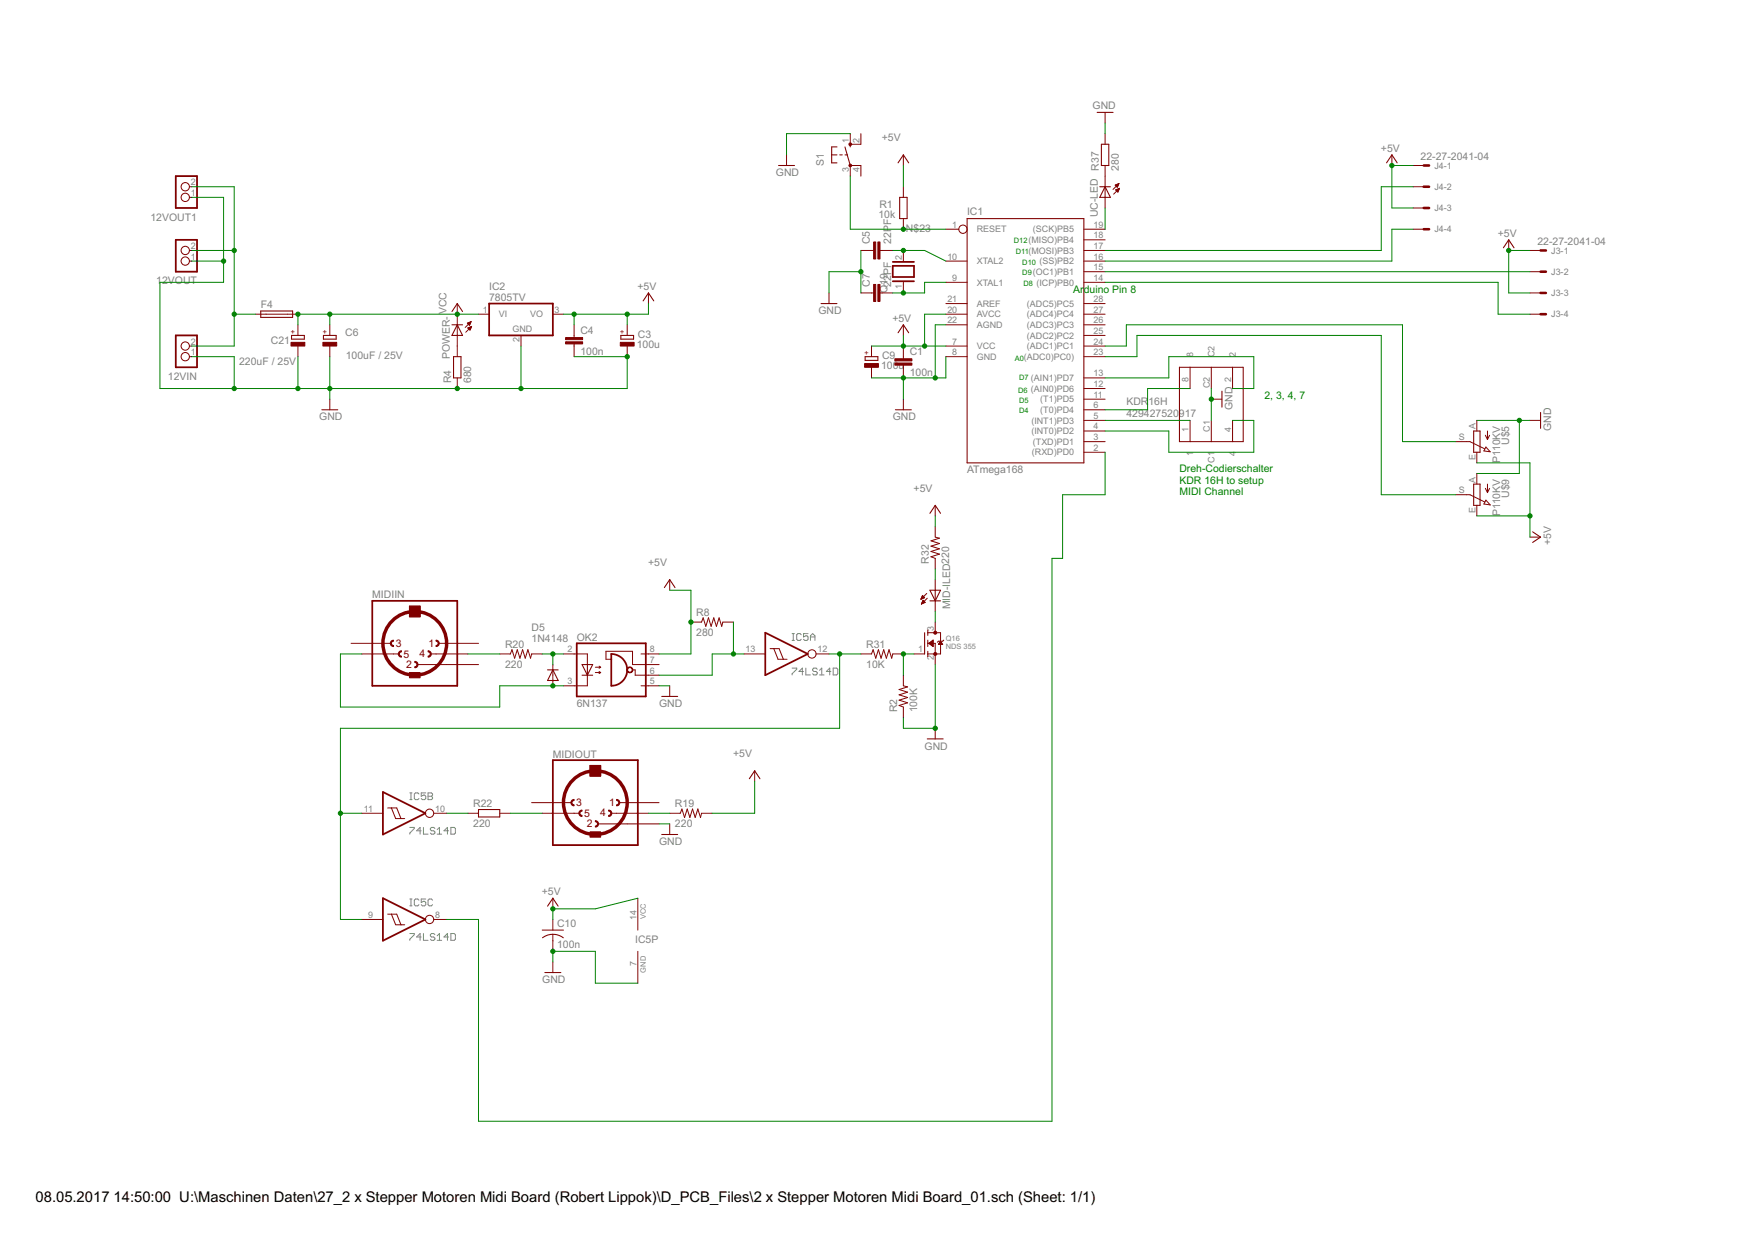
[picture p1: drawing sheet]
<svg xmlns="http://www.w3.org/2000/svg" width="420mm" height="297mm" viewBox="0 0 420 297" stroke-linecap="round" stroke-linejoin="round" font-family="sans-serif">
<g fill="none" stroke="#808080" stroke-width=".24">
<path d="M189.4 159.8h1.1v.3l-1.1 1v.3M189.4 153.2h.6M189.4 151.5h.6M189.7 151.5v1.7M191.6 151.8l-.3-.3h-.5l-.3 .3v1.1l.3 .3h.5l.3-.3M192.7 159.8v1.6h1.1M193.2 151.5h-1v.8l.5-.2h.3l.2 .2v.6l-.2 .3h-.6l-.2-.3M193.8 153.2v-1.1l.5-.6 .6 .6v1.1M193.8 152.3h1.1M199.2 159.8h.9l.2 .3v1l-.2 .3h-.9zM192.2 160.6h-1.1l.8-.8v1.6M195.4 160.1l-.2-.3h-.6l-.3 .5 .3 .3h.6l.2 .3v.2l-.2 .3h-.6l-.3-.3"/>
<path d="M196 161.4h1.1M196 160.3l.5-.5v1.6M198.7 160.6h-1.1l.8-.8v1.6M98 197.9h1.1v.2l-1.1 1.1v.3M98 191.2h.5M98 189.6h.5M98.3 189.6v1.6M100.2 189.9l-.3-.3h-.5l-.3 .3v1.1l.3 .2h.5l.3-.2M100.7 198.7h-1.1l.9-.8v1.6M101.3 197.9v1.6h1.1M101.8 189.6h-1.1v.8l.8-.2 .3 .2v.6l-.3 .2h-.5l-.3-.2M102.4 189.6h.8l.2 .3v.3l-.2 .2 .2 .3v.3l-.2 .2h-.8z"/>
<path d="M102.4 190.4h.8M104 198.1l-.3-.2h-.5l-.3 .2v.3l.3 .3h.5l.3 .3v.2l-.3 .3h-.5l-.3-.3M104.5 199.5h1.1M104.5 198.4l.6-.5v1.6M107.3 198.7h-1.1l.8-.8v1.6M107.8 197.9h.8l.3 .2v1.1l-.3 .3h-.8zM98 216.6h.5M98 215h.5M98.3 215v1.6M100.2 215.3l-.3-.3h-.5l-.3 .3v1.1l.3 .2h.5l.3-.2M101.8 215h-1.1v.8l.8-.2 .3 .2v.6l-.3 .2h-.5l-.3-.2M103.4 215.3l-.2-.3h-.6l-.2 .3v1.1l.2 .2h.6l.2-.2"/>
<path d="M98 223.3h1.1v.2l-1.1 1.1v.3M100.7 224.1h-1.1l.9-.8v1.6M101.3 223.3v1.6h1.1M104 223.5l-.3-.2h-.5l-.3 .2v.3l.3 .3h.5l.3 .5-.3 .3h-.5l-.3-.3M104.5 223.8l.6-.5v1.6M104.5 224.9h1.1M107.3 224.1h-1.1l.8-.8v1.6M107.8 223.3h.8l.3 .2v1.1l-.3 .3h-.8z"/>
</g>
<g fill="none" stroke="#800000" stroke-width=".25">
<path d="M186.2 39.6h3.8M200.2 35.1h-1.3v3.8h1.3M202.1 35.1l1.2 4.5M203.3 34.5v.6M214.8 38.9l1.2-1.9 1.3 1.9M262.4 26.9h3.8M263.4 34.5h1.8v5.1h-1.8zM331.6 38.9l1.2-1.9 1.3 1.9M215.1 47.2h1.8v5.1h-1.8zM231.3 52.3h27.9v58.4h-27.9zM263 44.7h2.5M264.3 44.7l1.2 2.5h-2.5z"/>
<path d="M359.5 59.3l1.3-1.9 1.3 1.9M62.4 74.4h7.6v1.5h-7.6zM108.1 77.7h2.5M108.1 74.5l1.2-1.9 1.3 1.9M109.3 77.7l1.3 2.5h-2.5zM153.8 72l1.3-1.9 1.2 1.9M196.3 72.6h3.9M214.8 79.6l1.2-1.9 1.3 1.9M69.7 80.2h3.1v.9h-3.1zM77 98h3.8M77.3 80.2h3.1v.9h-3.1zM108.5 85.3h1.7v5.1h-1.7z"/>
<path d="M148.5 80.2h3v.9h-3zM206.9 85.3h3v.9h-3zM214.1 98h3.8M282 87.8h15.3v17.8h-15.3zM292.2 93.6v3.8M368.4 98.6v3.8M352.4 103.1h1.5v5.1h-1.5zM352.4 115.8h1.5v5.1h-1.5zM222.4 122.8l1.2-1.9 1.3 1.9M366.5 127.2l1.9 1.3-1.9 1.2M139.2 158.9h2.5l-1.2 2.6zM140.5 158.9v2.6"/>
<path d="M158.9 140.5l1.2-1.9 1.3 1.9M221.1 151.3v5.1M221.9 150.7v1.3M221.9 153.1v1.5M221.9 155.8v1.2M222.4 141.2h2.5l-1.3 2.5zM222.4 143.7h2.5M130.9 160.2h2.6M132.2 160.2l1.3 2.6h-2.6zM139.2 161.5h2.5M158.2 166.6h3.9M221.7 176.7h3.9"/>
<path d="M114.4 193.6h5.1v1.8h-5.1zM158.2 199.6h3.9M179.2 186.2l1.3-1.9 1.2 1.9M130.9 216.7l1.3-1.9 1.3 1.9M129.7 222.4h5M130.3 232.6h3.8M132.2 223.4l1.6 .4 .9 .5M132.2 223.5l-1 .1-1.5 .7"/>
</g>
<g fill="none" stroke="#800000" stroke-width=".24">
<path d="M188.1 37v2.6M198.9 37h1.3M200.8 37h.6M202.1 37h.6M203.3 32v2.5h2.6v-2.5M216 37v2.6M264.3 26.9v2.5M264.3 32v2.5M264.3 39.6v10.1M332.8 37v2.6M337.9 39.6h2.6M45.3 59.9h.5"/>
<path d="M45.3 44.7h.5M45.3 47.2h.5M203.3 42.1v-2.5h2.6v2.5M205.9 59.9h3M210.4 59.9h3.1M216 44.7v2.5M216 52.3v2.5M216 59.9v2.5M226.2 54.8h3.1M259.2 54.8h5.1M259.2 57.4h5.1M259.2 59.9h5.1"/>
<path d="M266.7 44.3l.9-.4-.4 .9zM266.7 44.3h.7M266.8 45.4l.5 .5M266.8 45.4h.7M266.8 44.4h.5M266.8 44.2h.6M266.9 45.5h.6M267 44.6h.3M267 45.7h.4M267.1 44.7h.1M267.1 45.3h.5M267.1 44.1h.4"/>
<path d="M267.2 45.8h.2M267.3 45.9h.1M267.4 45.2h.3M267.4 44h.1M267.6 43.9l-1.4 1.4M267.7 45.1h.1M267.7 45l-1.4 1.4M267.7 45l-.4 .9M267.7 45l-.9 .4M337.9 54.8h2.6M337.9 44.7h2.6M337.9 49.7h2.6"/>
<path d="M360.8 57.4v2.5M365.9 59.9h2.5M45.3 62.4h.5M61.1 75.1h10.1M71.2 77.7v2.5M78.9 77.7v2.5M109.3 72.6v12.7M111.8 77.3l.8-.4-.3 .9zM111.8 77.4h.7M111.8 77.3h.7M111.9 78.5h.7M112 77.5h.4"/>
<path d="M112 78.6h.5M112.1 78.3h.5M112.1 77.6h.3M112.1 77.1h.5M112.2 78.7h.3M112.2 77.7h.1M112.3 78.8h.2M112.4 78.2h.3M112.4 77h.2M112.6 76.9l-1.3 1.4M112.7 78.1h.1M112.8 78.1l-1.4 1.4"/>
<path d="M112.8 78.1l-.4 .9-.5-.6M112.8 78.1l-.9 .3M114.4 75.1h2.6M132.2 75.1h2.5M137.3 77.7v3M150 77.7v2.5M155.1 70.1v2.5M198.2 70.1v2.5M205.9 70.1h3M210.4 70.1h3.1M216 67.5v2.6M216 77.7v2.5"/>
<path d="M226.2 72.6h5.1M226.2 75.1h5.1M226.2 77.7h5.1M226.2 62.4h5.1M226.2 67.5h5.1M259.2 72.6h5.1M259.2 75.1h5.1M259.2 77.7h5.1M259.2 62.4h5.1M259.2 65h5.1M259.2 67.5h5.1M365.9 75.1h2.5"/>
<path d="M365.9 65h2.5M365.9 70.1h2.5M45.3 82.8h.5M45.3 85.3h.5M71.2 82.8v2.5M78.9 82.8v2.5M78.9 95.5v2.5M109.3 90.4v2.5M124.6 80.2v2.6M137.3 82.3v3M150 82.8v2.5M208.4 82.8v2.5"/>
<path d="M208.4 87.8v2.6M216 82.8v3M216 87.3v3.1M216 95.5v2.5M226.2 82.8h5.1M226.2 85.3h5.1M259.2 80.2h5.1M259.2 82.8h5.1M259.2 85.3h5.1M259.2 90.4h5.1M259.2 92.9h5.1M259.2 95.5h5.1"/>
<path d="M259.2 98h5.1M284.6 87.8v5.1M289.7 95.5h2.5M289.7 87.8v5.1M294.7 87.8v5.1M259.2 100.5h5.1M259.2 103.1h5.1M259.2 105.6h5.1M259.2 108.2h5.1M284.6 100.5v5.1M289.7 100.5v5.1M294.7 100.5v5.1"/>
<path d="M348.1 105.6h3.4l3.5 1.8M348.1 118.3h3.4l3.5 1.8M353.2 100.5v2.6M353.2 108.2v2.5M353.2 113.2v2.6M355.2 104.1l.5 1M355.2 116.8l.5 1M355.3 106.9l1.1 1.2-1.5-.3zM355.3 119.6l1.1 1.2-1.5-.3zM355.7 103.1v2M355.7 115.8v2M356.2 104.1l-.5 1"/>
<path d="M356.2 116.8l-.5 1M365.9 100.5h2.5M160.1 138.6v2.6M223.6 125.9v2.6l1.1 .2-2.1 .6 2.1 .7-2.1 .6 2.1 .7-2.1 .6 2.1 .6-2.1 .7 1 .3v2.6M223.6 120.9v2.5M223.6 138.6v7.6M353.2 120.9v2.5M365.9 128.5h2.5M83.9 153.9h9.6M86.5 156.4h8.9M97.9 145h2.6v2.5h-2.6zM99.8 158.9h14.6"/>
<path d="M103 156.4h8.9M104.9 153.9h9.5M119.5 156.4h2.5l.4-1 .7 2 .6-2 .6 2 .7-2 .6 2 .6-2 .7 2 .2-1h2.6M132.2 158.9v5.1M134.7 156.4h5.8v2.5M142.4 159.6h1.2M143.3 159.3l.3 .3M143.6 159.6l-.3 .2M146.2 157.7h-1.3v-1.9h6.4v3.1h6.3M153.3 156.4h4.3M165.2 148.8h2.6l.3-1 .7 2 .6-2 .7 2 .6-2 .6 2 .7-2 .6 2 .2-1h2.6M177.9 156.4h5.1"/>
<path d="M184.1 155.1h2.2l1 2.6M185 155.1l1.1 2.6h2.1M195.1 156.4h3.1M205.9 156.4h2.5l.4-1 .6 2 .7-2 .6 2 .6-2 .7 2 .6-2 .6 2 .3-1h2.5M218.6 156.4h2.5M220.2 143.3h.2M220.3 143.1h.4M220.3 143h.7M220.3 144.5h.1M220.4 144.3h.3M220.4 142.9h.6M220.5 142.8h.4"/>
<path d="M220.5 144.2h.4M220.5 142.6h.3M220.5 144.1h.7M220.6 142.5h.1M220.6 144h.5M220.6 142.4l.5 .5-.9 .4zM220.6 143.8h.4M220.7 143.7h.2M220.7 143.6h.1M220.7 143.6l-.4 .9M220.7 143.6l.5 .5-.9 .4M221.6 141.9l-1.4 1.4"/>
<path d="M221.7 143.1l-1.4 1.4M221.9 151.3h3v5.1h-3M221.9 153.9h1.7v5M222.1 153.9l1-.8v1.5zM222.3 154h.8M222.3 153.7h.8M222.4 154.1h.7M222.4 153.6h.7M222.6 154.2h.5M222.6 153.5h.5M222.8 153.4h.3M222.8 154.3h.3"/>
<path d="M222.9 154.5h.2M222.9 153.3h.2M223.1 154.6h.1M223.1 153.1h.1M223.6 148.8v2.5M224.5 154h.8M224.6 153.9h.6M224.7 153.7h.5M224.7 153.6h.4M224.8 153.5h.2M224.9 153.4l.5 .7h-1zM225.7 153.1l-.3 .3h-1l-.2 .2"/>
<path d="M140.5 161.5v2.5h-5.8M142.4 160.8h1.2M143.3 160.6l.3 .2M143.6 160.8l-.3 .3M151.3 160.2h.6v1.3h.6M152.7 161.5h4.9M153.3 164h4.3M160.1 164v2.6M216 161.5v2.5l1 .3-2 .6 2 .6-2 .7 2 .6-2 .6 2 .7-2 .6 1 .4v2.5M223.6 174.2v2.5M86.5 194.5h5.1M92.7 193.2h2.2l1 2.6"/>
<path d="M93.6 193.2l1 2.6h2.2M103.7 194.5h3.1M111.9 194.5h2.5M119.5 194.5h2.5M127.1 192h9.6M129.7 194.5h8.9M141.1 183.1h2.5v2.5h-2.5zM143 197h14.6M146.2 194.5h8.9M148.1 192h9.5M160.1 197v2.6M160.1 194.5h2.6l.4-1 .6 2 .6-2 .7 2 .6-2 .6 2 .7-2 .6 2 .3-1h2.5"/>
<path d="M180.5 184.3v2.6M86.5 219.9h5.1M92.7 218.6h2.2l1 2.6M93.6 218.6l1 2.6h2.2M103.7 219.9h3.1M132.2 214.8v2.6M132.2 219.9v2.5M152.5 214.8v7.6M132.2 223.5v4M132.2 230.1v2.5M152.5 227.5v7.6"/>
<circle cx="44.3" cy="59.9" r=".99"/>
<circle cx="44.3" cy="47.2" r=".99"/>
<circle cx="44.3" cy="44.7" r=".99"/>
<circle cx="230.3" cy="54.8" r=".99"/>
<circle cx="44.3" cy="62.4" r=".99"/>
<circle cx="44.3" cy="85.3" r=".99"/>
<circle cx="44.3" cy="82.8" r=".99"/>
<circle cx="194.2" cy="156.4" r=".99"/>
<circle cx="102.7" cy="194.5" r=".99"/>
<circle cx="102.7" cy="219.9" r=".99"/>
</g>
<g fill="#800000" stroke="#800000" stroke-width=".24">
<path d="M214 86.8h4.1v.5h-4.1z"/>
<path d="M214 85.8h4.1v.5h-4.1z"/>
<path d="M77.2 81.9h3.3v.9h-3.3z"/>
<path d="M148.3 81.9h3.3v.9h-3.3z"/>
<path d="M135.3 81.7h4v.6h-4z"/>
<path d="M135.3 80.7h4v.5h-4z"/>
<path d="M97.9 145h2.6v2.5h-2.6z"/>
<path d="M97.9 160.8h2.6v1.3h-2.6z"/>
<path d="M141.1 183.1h2.5v2.5h-2.5z"/>
<path d="M141.1 198.9h2.5v1.3h-2.5z"/>
<path d="M209.9 57.9h.5v4h-.5z"/>
<path d="M208.9 57.9h.5v4h-.5z"/>
<path d="M209.9 68h.5v4.1h-.5z"/>
<path d="M208.9 68h.5v4.1h-.5z"/>
<path d="M206.8 87h3.3v.8h-3.3z"/>
<path d="M69.6 81.9h3.3v.9h-3.3z"/>
</g>
<g fill="none" stroke="#800000" stroke-width=".42">
<path d="M42 42.1h5.1v7.6h-5.1zM42 57.4h5.1v7.6h-5.1zM117 72.6h15.2v7.6h-15.2zM213.5 63.6h5.1v2.7h-5.1zM213.5 62.6h5.1M213.5 67.3h5.1M42 80.2h5.1v7.6h-5.1zM89 143.7h20.3v20.3h-20.3zM137.9 153.9h16.5v12.7h-16.5zM146.2 156.4a3.8 3.8 0 0 1 3.8 3.8 3.8 3.8 0 0 1-3.8 3.8zM183 151.3l10.2 5.1-10.2 5.1zM91.6 189.4l10.1 5.1-10.1 5.1z"/>
<path d="M132.2 181.8h20.3v20.3h-20.3zM91.6 214.8l10.1 5.1-10.1 5.1z"/>
</g>
<g fill="#800000" stroke="#800000" stroke-width=".24">
<path d="M150.1 159.8a.72 .72 0 0 1 1.1 0 .72 .72 0 0 1-.4 1.1 .72 .72 0 0 1-.9-.7h.2a.56 .56 0 0 1 .8-.5 .56 .56 0 0 1 .1 1 .56 .56 0 0 1-.9-.3v-.2h-.2z" fill-rule="evenodd"/>
<path d="M95.5 155.9l.5-.3v.3a.51 .51 0 0 0-.5 .5 .51 .51 0 0 0 .5 .5v.3a.76 .76 0 0 1-.7-.5 .76 .76 0 0 1 .2-.8z" fill-rule="evenodd"/>
<path d="M104.3 153.1a.76 .76 0 0 1 .7 .8 .76 .76 0 0 1-.7 .7v-.2a.51 .51 0 0 0 .5-.5 .51 .51 0 0 0-.5-.5z" fill-rule="evenodd"/>
<path d="M93.6 153.3l.5-.2v.3a.51 .51 0 0 0-.5 .5 .51 .51 0 0 0 .5 .5v.2a.76 .76 0 0 1-.7-.4 .76 .76 0 0 1 .2-.9z" fill-rule="evenodd"/>
<path d="M99.2 158.2a.76 .76 0 0 1 .8 .7 .76 .76 0 0 1-.8 .8v-.3a.51 .51 0 0 0 .5-.5 .51 .51 0 0 0-.5-.5z" fill-rule="evenodd"/>
<path d="M102.4 155.6a.76 .76 0 0 1 .7 .8 .76 .76 0 0 1-.7 .8v-.3a.51 .51 0 0 0 .5-.5 .51 .51 0 0 0-.5-.5z" fill-rule="evenodd"/>
<path d="M138.6 194l.6-.3v.3a.51 .51 0 0 0-.5 .5 .51 .51 0 0 0 .5 .5v.3a.77 .77 0 0 1-.7-.5 .77 .77 0 0 1 .1-.8z" fill-rule="evenodd"/>
<path d="M147.4 191.2a.76 .76 0 0 1 .8 .8 .76 .76 0 0 1-.8 .7v-.2a.51 .51 0 0 0 .6-.5 .51 .51 0 0 0-.6-.5z" fill-rule="evenodd"/>
<path d="M136.7 191.4l.6-.2v.3a.51 .51 0 0 0-.5 .5 .51 .51 0 0 0 .5 .5v.2a.77 .77 0 0 1-.7-.5 .77 .77 0 0 1 .1-.8z" fill-rule="evenodd"/>
<path d="M142.4 196.3a.76 .76 0 0 1 .7 .7 .76 .76 0 0 1-.7 .8v-.3a.51 .51 0 0 0 .5-.5 .51 .51 0 0 0-.5-.5z" fill-rule="evenodd"/>
<path d="M145.5 193.7a.76 .76 0 0 1 .8 .8 .76 .76 0 0 1-.8 .8v-.3a.51 .51 0 0 0 .6-.5 .51 .51 0 0 0-.6-.5z" fill-rule="evenodd"/>
<circle cx="203.3" cy="39.6" r=".33"/>
<circle cx="203.3" cy="34.5" r=".33"/>
<circle cx="223.6" cy="156.4" r=".36"/>
<circle cx="223.6" cy="151.3" r=".36"/>
</g>
<g fill="none" stroke="#800000" stroke-width=".83">
<circle cx="99.2" cy="153.9" r="7.6"/>
<circle cx="142.4" cy="192" r="7.6"/>
</g>
<path d="M340.5 39.6h1.2M340.5 44.7h1.2M340.5 49.7h1.2M340.5 54.8h1.2M368.4 59.9h1.3M368.4 65h1.3M368.4 70.1h1.3M368.4 75.1h1.3" fill="none" stroke="#800000" stroke-width=".61"/>
<g fill="none" stroke="#008000" stroke-width=".24">
<path d="M203.3 32h-15.2v5M216 39.6v5.1M264.3 29.4v2.6M337.9 39.6h-5.1v10.1h5.1M45.8 44.7h10.2v38.1h-10.2M45.8 47.2h7.7v20.3h-15.3v25.4h111.8v-7.6h-12.7M45.8 59.9h10.2M203.3 42.1v12.7h22.9M205.9 59.9v10.2M213.5 59.9h7.6l5.1 2.5M264.3 49.7v5.1M337.9 44.7h-7.6v15.2h-66"/>
<path d="M337.9 54.8h-5.1v7.6h-68.5M365.9 59.9h-5.1v10.2h5.1M45.8 62.4h7.7M56 75.1h5.1M78.9 75.1v2.6M114.4 75.1h-43.2v2.6M137.3 75.1v2.6M150 75.1v2.6M155.1 72.6v2.5h-20.4M205.9 65h-7.7v5.1M226.2 75.1h-5.1v7.7M226.2 67.5h-5.1v2.6h-7.6"/>
<path d="M226.2 77.7h-2.6v12.7M264.3 67.5h93.9v7.6h7.7M264.3 65h101.6M45.8 85.3h10.2v7.6M71.2 85.3v7.6M78.9 85.3v10.2M124.6 82.8v10.1M208.4 82.8h17.8M216 80.2v2.6M216 90.4v5.1M226.2 85.3v5.1h-17.8M264.3 82.8h5v-5.1h66.1v27.9h12.7"/>
<path d="M264.3 90.4h15.2v-5.1h20.3v7.6h-5.1M264.3 85.3h7.6v-5.1h58.4v38.1h17.8M284.6 92.9h-10.2v5.1h-10.1M289.7 92.9v7.6M264.3 108.2v10.1h-10.2v15.2h-2.5v134.7h-137.2v-48.3h-7.6M264.3 100.5h20.3M294.7 100.5h5.1v7.7h-20.3v-5.1h-15.2M353.2 110.7h12.7v17.8M353.2 100.5h12.7M363.3 100.5v12.7h-10.1M223.6 123.4v2.5M223.6 136.1v2.5"/>
<path d="M353.2 123.4h12.7M86.5 156.4h-5.1v12.7h38.1v-5.1h15.2M111.9 156.4h7.6M129.7 156.4h5M132.2 156.4v2.5M160.1 141.2h5.1v15.2h-7.6M175.4 148.8v7.6M177.9 156.4h-7.6v5.1h-12.7M198.2 156.4h7.7M200.8 156.4v17.8h-119.4v45.7h5.1M218.6 156.4h-2.6v5.1M223.6 158.9v15.3h-7.6v-2.6"/>
<path d="M223.6 146.2v2.6M157.6 164h2.5M81.4 194.5h5.1M106.8 194.5h5.1M122 194.5h7.7M155.1 194.5h5M157.6 197h2.5M180.5 186.9v7.6h-10.2M152.5 214.8l-10.1 2.6h-10.2v2.5M132.2 230.1v-2.6h10.2v7.6h10.1"/>
</g>
<g fill="#008000" stroke="#008000" stroke-width=".24">
<circle cx="216" cy="82.8" r=".51"/>
<circle cx="221.1" cy="82.8" r=".51"/>
<circle cx="137.3" cy="75.1" r=".51"/>
<circle cx="150" cy="75.1" r=".51"/>
<circle cx="132.2" cy="217.4" r=".51"/>
<circle cx="165.2" cy="148.8" r=".51"/>
<circle cx="360.8" cy="59.9" r=".51"/>
<circle cx="332.8" cy="39.6" r=".51"/>
<circle cx="365.9" cy="123.4" r=".51"/>
<circle cx="216" cy="90.4" r=".51"/>
<circle cx="223.6" cy="90.4" r=".51"/>
<circle cx="205.9" cy="65" r=".51"/>
<circle cx="78.9" cy="92.9" r=".51"/>
<circle cx="109.3" cy="92.9" r=".51"/>
<circle cx="124.6" cy="92.9" r=".51"/>
<circle cx="150" cy="85.3" r=".51"/>
<circle cx="56" cy="92.9" r=".51"/>
<circle cx="71.2" cy="92.9" r=".51"/>
<circle cx="53.5" cy="62.4" r=".51"/>
<circle cx="132.2" cy="227.5" r=".51"/>
<circle cx="223.6" cy="174.2" r=".51"/>
<circle cx="289.7" cy="95.5" r=".51"/>
<circle cx="363.3" cy="100.5" r=".51"/>
<circle cx="216" cy="70.1" r=".51"/>
<circle cx="216" cy="59.9" r=".51"/>
<circle cx="216" cy="54.8" r=".51"/>
<circle cx="132.2" cy="164" r=".51"/>
<circle cx="132.2" cy="156.4" r=".51"/>
<circle cx="81.4" cy="194.5" r=".51"/>
<circle cx="200.8" cy="156.4" r=".51"/>
<circle cx="216" cy="156.4" r=".51"/>
<circle cx="175.4" cy="156.4" r=".51"/>
<circle cx="56" cy="75.1" r=".51"/>
<circle cx="56" cy="59.9" r=".51"/>
<circle cx="109.3" cy="75.1" r=".51"/>
<circle cx="71.2" cy="75.1" r=".51"/>
<circle cx="78.9" cy="75.1" r=".51"/>
</g>
<g font-size="4">
<text x="8.5" y="287.5">08.05.2017</text>
<text x="27.2" y="287.5">14:50:00 U:\Maschinen Daten\27_2 x Stepper Motoren Midi Board (Robert Lippok)\D_PCB_Files\2 x Stepper Motoren Midi Board_01.sch (Sheet: 1/1)</text>
</g>
<g font-size="2.8" fill="#808080">
<text x="261.3" y="26.1">GND</text>
<text x="210.9" y="33.7">+5V</text>
<text x="197" y="39.6" transform="rotate(-90 197 39.6)">S1</text>
<text x="267.6" y="40.9" transform="rotate(-90 267.6 40.9)">280</text>
<text x="330.2" y="36.3">+5V</text>
<text x="339.7" y="38.2">22-27-2041-04</text>
<text x="185.5" y="42.1">GND</text>
<text x="36" y="52.8">12VOUT1</text>
<text x="210.1" y="52">10k</text>
<text x="210.3" y="49.8">R1</text>
<text x="231.3" y="51.5">IC1</text>
<text x="262.5" y="51.9" transform="rotate(-90 262.5 51.9)">UC-LED R37</text>
<text x="208" y="58.4" transform="rotate(-90 208 58.4)">C5</text>
<text x="213.1" y="58.4" transform="rotate(-90 213.1 58.4)">22PF</text>
<text x="216.7" y="55.5">N$23</text>
<text x="358.2" y="56.6">+5V</text>
<text x="367.6" y="58.5">22-27-2041-04</text>
<text x="37.4" y="68">1</text>
<text x="38.8" y="68">2VOUT</text>
<text x="117" y="72">7805TV</text>
<text x="117" y="69.4">IC2</text>
<text x="152.4" y="69.3">+5V</text>
<text x="208" y="68.5" transform="rotate(-90 208 68.5)">C7</text>
<text x="212.2" y="70.1" transform="rotate(-90 212.2 70.1)">Q19</text>
<text x="213.1" y="68.5" transform="rotate(-90 213.1 68.5)">22PF</text>
<text x="62.4" y="73.7">F4</text>
<text x="106.8" y="75.1" transform="rotate(-90 106.8 75.1)">VCC</text>
<text x="195.7" y="75.1">GND</text>
<text x="213.4" y="76.9">+5V</text>
<text x="64.8" y="82.3">C21</text>
<text x="82.6" y="80.2">C6</text>
<text x="138.8" y="79.8">C4</text>
<text x="152.3" y="83.3">100u</text>
<text x="152.5" y="80.8">C3</text>
<text x="57.2" y="87.4">220uF / 25V</text>
<text x="82.7" y="85.8">100uF / 25V</text>
<text x="107.6" y="86" transform="rotate(-90 107.6 86)">POWER-</text>
<text x="138.8" y="84.9">100n</text>
<text x="210.7" y="88.4">100u</text>
<text x="210.9" y="85.8">C9</text>
<text x="217.5" y="90">100n</text>
<text x="217.5" y="84.9">C1</text>
<text x="40.2" y="90.9">12VIN</text>
<text x="107.9" y="91.6" transform="rotate(-90 107.9 91.6)">R4</text>
<text x="112.7" y="91.6" transform="rotate(-90 112.7 91.6)">680</text>
<text x="76.3" y="100.5">GND</text>
<text x="213.5" y="100.5">GND</text>
<text x="269.4" y="99.8">429427520917</text>
<text x="269.4" y="97">KDR</text>
<text x="274.6" y="97">16H</text>
<text x="294.7" y="98" transform="rotate(-90 294.7 98)">GND</text>
<text x="360.9" y="106.4" transform="rotate(-90 360.9 106.4)">U$5</text>
<text x="370.9" y="103.1" transform="rotate(-90 370.9 103.1)">GND</text>
<text x="231.3" y="113.2">ATmega168</text>
<text x="358.8" y="110.8" transform="rotate(-90 358.8 110.8)">P110KV</text>
<text x="218.5" y="117.6">+5V</text>
<text x="360.9" y="119.1" transform="rotate(-90 360.9 119.1)">U$9</text>
<text x="358.8" y="123.5" transform="rotate(-90 358.8 123.5)">P110KV</text>
<text x="370.9" y="130.4" transform="rotate(-90 370.9 130.4)">+5V</text>
<text x="155" y="135.3">+5V</text>
<text x="222.1" y="134.8" transform="rotate(-90 222.1 134.8)">R32</text>
<text x="89" y="143.1">MIDIIN</text>
<text x="166.5" y="147.3">R8</text>
<text x="227.2" y="145.7" transform="rotate(-90 227.2 145.7)">MID-ILED220</text>
<text x="120.8" y="154.9">R20</text>
<text x="127.1" y="153.6">1N4148</text>
<text x="127.1" y="150.8">D5</text>
<text x="137.9" y="153.2">OK2</text>
<text x="166.5" y="152.1">280</text>
<text x="207.1" y="154.9">R31</text>
<text x="120.8" y="159.7">220</text>
<text x="207.1" y="159.7">10K</text>
<text x="137.9" y="169.1">6N137</text>
<text x="157.6" y="169.1">GND</text>
<text x="214.5" y="170.4" transform="rotate(-90 214.5 170.4)">R2</text>
<text x="219.3" y="170.4" transform="rotate(-90 219.3 170.4)">100K</text>
<text x="221.1" y="179.3">GND</text>
<text x="132.2" y="181.2">MIDIOUT</text>
<text x="175.3" y="181">+5V</text>
<text x="113.2" y="197.8">220</text>
<text x="113.2" y="193">R22</text>
<text x="161.4" y="197.8">220</text>
<text x="161.4" y="193">R19</text>
<text x="157.6" y="202.1">GND</text>
<text x="129.6" y="214.1">+5V</text>
<text x="133.2" y="221.8">C10</text>
<text x="133.2" y="226.6">100n</text>
<text x="151.9" y="225.6">IC5P</text>
<text x="129.7" y="235.1">GND</text>
</g>
<g font-size="2.8" fill="#008000">
<text x="256.7" y="70.1">Arduino Pin 8</text>
<text x="302.4" y="95.5">2, 3, 4, 7</text>
<text x="282.1" y="113">Dreh-Codierschalter</text>
<text x="282.1" y="115.6">KDR 16H to setup</text>
<text x="282.1" y="118.3">MIDI Channel</text>
</g>
<g font-size="2.8" fill="#800000">
<text x="94.6" y="154.6">3</text>
<text x="102.5" y="154.6">1</text>
<text x="96.5" y="157.3">5</text>
<text x="97.2" y="159.7">2</text>
<text x="100.3" y="157.2">4</text>
<text x="137.8" y="192.7">3</text>
<text x="139.7" y="195.4">5</text>
<text x="140.3" y="197.8">2</text>
<text x="143.5" y="195.3">4</text>
<text x="145.7" y="192.7">1</text>
</g>
<g font-size="2.4" fill="#808080">
<text x="203" y="34.1" transform="rotate(-90 203 34.1)">1</text>
<text x="205.5" y="34.1" transform="rotate(-90 205.5 34.1)">2</text>
<text x="203" y="41.1" transform="rotate(-90 203 41.1)">3</text>
<text x="205.5" y="41.1" transform="rotate(-90 205.5 41.1)">4</text>
<text x="343" y="40.3">J4-1</text>
<text x="45.7" y="46.8">1</text>
<text x="45.7" y="44.3">2</text>
<text x="343" y="45.4">J4-2</text>
<text x="343" y="50.5">J4-3</text>
<text x="45.7" y="59.5">2</text>
<text x="227.7" y="54.5">1</text>
<text x="233.6" y="55.6">RESET</text>
<text x="246" y="58.1">(MISO)PB4</text>
<text x="247" y="55.6">(SCK)PB5</text>
<text x="261.5" y="54.5">19</text>
<text x="261.5" y="57">18</text>
<text x="261.5" y="59.5">17</text>
<text x="343" y="55.6">J4-4</text>
<text x="45.7" y="62.1">1</text>
<text x="215.7" y="62.1" transform="rotate(-90 215.7 62.1)">2</text>
<text x="226.5" y="62.1">10</text>
<text x="233.6" y="63.2">XTAL2</text>
<text x="246" y="60.7">(MOSI)PB3</text>
<text x="247" y="65.7">(OC1)PB1</text>
<text x="248.6" y="63.2">(SS)PB2</text>
<text x="261.5" y="62.1">16</text>
<text x="261.5" y="64.6">15</text>
<text x="370.9" y="60.7">J3-1</text>
<text x="370.9" y="65.7">J3-2</text>
<text x="215.7" y="69.1" transform="rotate(-90 215.7 69.1)">1</text>
<text x="227.7" y="67.2">9</text>
<text x="233.6" y="68.3">XTAL1</text>
<text x="247.8" y="68.3">(ICP)PB0</text>
<text x="261.5" y="67.2">14</text>
<text x="370.9" y="70.8">J3-3</text>
<text x="115.4" y="74.8">1</text>
<text x="119.3" y="75.9">VI</text>
<text x="126.8" y="75.9">VO</text>
<text x="132.6" y="74.8">3</text>
<text x="226.5" y="74.8">20</text>
<text x="226.5" y="72.2">21</text>
<text x="226.5" y="77.3">22</text>
<text x="233.6" y="75.9">AVCC</text>
<text x="233.6" y="73.4">AREF</text>
<text x="245.6" y="73.4">(ADC5)PC5</text>
<text x="245.6" y="75.9">(ADC4)PC4</text>
<text x="261.5" y="72.2">28</text>
<text x="261.5" y="74.8">27</text>
<text x="261.5" y="77.3">26</text>
<text x="370.9" y="75.9">J3-4</text>
<text x="45.7" y="82.4">2</text>
<text x="122.6" y="79.5">GND</text>
<text x="124.2" y="81.8" transform="rotate(-90 124.2 81.8)">2</text>
<text x="227.7" y="82.4">7</text>
<text x="233.6" y="83.5">VCC</text>
<text x="233.6" y="78.4">AGND</text>
<text x="245.6" y="78.4">(ADC3)PC3</text>
<text x="245.6" y="81">(ADC2)PC2</text>
<text x="245.6" y="83.5">(ADC1)PC1</text>
<text x="261.5" y="79.9">25</text>
<text x="261.5" y="82.4">24</text>
<text x="45.7" y="84.9">1</text>
<text x="227.7" y="84.9">8</text>
<text x="233.6" y="86.1">GND</text>
<text x="244.9" y="86.1">(ADC0)PC0)</text>
<text x="261.5" y="84.9">23</text>
<text x="285.4" y="85.5" transform="rotate(-90 285.4 85.5)">8</text>
<text x="290.4" y="85.5" transform="rotate(-90 290.4 85.5)">C2</text>
<text x="295.5" y="85.5" transform="rotate(-90 295.5 85.5)">2</text>
<text x="246.5" y="91.1">(AIN1)PD7</text>
<text x="246.5" y="93.7">(AIN0)PD6</text>
<text x="261.5" y="90">13</text>
<text x="261.5" y="92.6">12</text>
<text x="261.5" y="95.1">11</text>
<text x="284.2" y="91.4" transform="rotate(-90 284.2 91.4)">8</text>
<text x="289.3" y="92.9" transform="rotate(-90 289.3 92.9)">C2</text>
<text x="294.4" y="91.4" transform="rotate(-90 294.4 91.4)">2</text>
<text x="246.6" y="101.3">(INT1)PD3</text>
<text x="248.8" y="96.2">(T1)PD5</text>
<text x="248.8" y="98.8">(T0)PD4</text>
<text x="261.5" y="97.6">6</text>
<text x="261.5" y="100.2">5</text>
<text x="246.6" y="103.8">(INT0)PD2</text>
<text x="247" y="106.4">(TXD)PD1</text>
<text x="261.5" y="102.7">4</text>
<text x="261.5" y="105.3">3</text>
<text x="261.5" y="107.8">2</text>
<text x="284.2" y="103.3" transform="rotate(-90 284.2 103.3)">1</text>
<text x="289.3" y="103.3" transform="rotate(-90 289.3 103.3)">C1</text>
<text x="294.4" y="103.3" transform="rotate(-90 294.4 103.3)">4</text>
<text x="348.8" y="105.3">S</text>
<text x="352.8" y="102.7" transform="rotate(-90 352.8 102.7)">A</text>
<text x="246.8" y="108.9">(RXD)PD0</text>
<text x="285.4" y="109.1" transform="rotate(-90 285.4 109.1)">1</text>
<text x="290.4" y="110.7" transform="rotate(-90 290.4 110.7)">C1</text>
<text x="295.5" y="109.1" transform="rotate(-90 295.5 109.1)">4</text>
<text x="352.8" y="109.9" transform="rotate(-90 352.8 109.9)">E</text>
<text x="348.8" y="118">S</text>
<text x="352.8" y="115.4" transform="rotate(-90 352.8 115.4)">A</text>
<text x="352.8" y="122.6" transform="rotate(-90 352.8 122.6)">E</text>
<text x="223.3" y="151" transform="rotate(-90 223.3 151)">3</text>
<text x="135.7" y="156.1">2</text>
<text x="155.4" y="161.1">6</text>
<text x="155.4" y="156.1">8</text>
<text x="155.4" y="158.6">7</text>
<text x="178.3" y="156.1">13</text>
<text x="195.5" y="156.1">12</text>
<text x="219.6" y="156.1">1</text>
<text x="223.3" y="157.9" transform="rotate(-90 223.3 157.9)">2</text>
<text x="135.7" y="163.7">3</text>
<text x="155.4" y="163.7">5</text>
<text x="87" y="194.1">11</text>
<text x="104.1" y="194.1">10</text>
<text x="88.1" y="219.5">9</text>
<text x="104.1" y="219.5">8</text>
<text x="152.2" y="220.1" transform="rotate(-90 152.2 220.1)">14</text>
<text x="152.2" y="231" transform="rotate(-90 152.2 231)">7</text>
</g>
<g font-size="2" fill="#008000">
<text x="242.4" y="58.1">D12</text>
<text x="242.9" y="60.7">D11</text>
<text x="244.5" y="65.7">D9</text>
<text x="244.5" y="63.5">D10</text>
<text x="244.7" y="68.3">D8</text>
<text x="242.7" y="86.3">A0</text>
<text x="243.4" y="93.9">D6</text>
<text x="243.7" y="90.9">D7</text>
<text x="243.7" y="98.8">D4</text>
<text x="243.7" y="96.5">D5</text>
</g>
<g font-size="2" fill="#800000">
<text x="70.7" y="79.8" transform="rotate(-90 70.7 79.8)">+</text>
<text x="78.3" y="79.8" transform="rotate(-90 78.3 79.8)">+</text>
<text x="149.4" y="79.8" transform="rotate(-90 149.4 79.8)">+</text>
<text x="207.8" y="84.9" transform="rotate(-90 207.8 84.9)">+</text>
</g>
<g font-size="2" fill="#808080">
<text x="226.2" y="155.1">NDS 355</text>
<text x="226.2" y="153.2">Q16</text>
<text x="154.4" y="219.9" transform="rotate(-90 154.4 219.9)">VCC</text>
<text x="154.4" y="232.6" transform="rotate(-90 154.4 232.6)">GND</text>
</g>
</svg>
